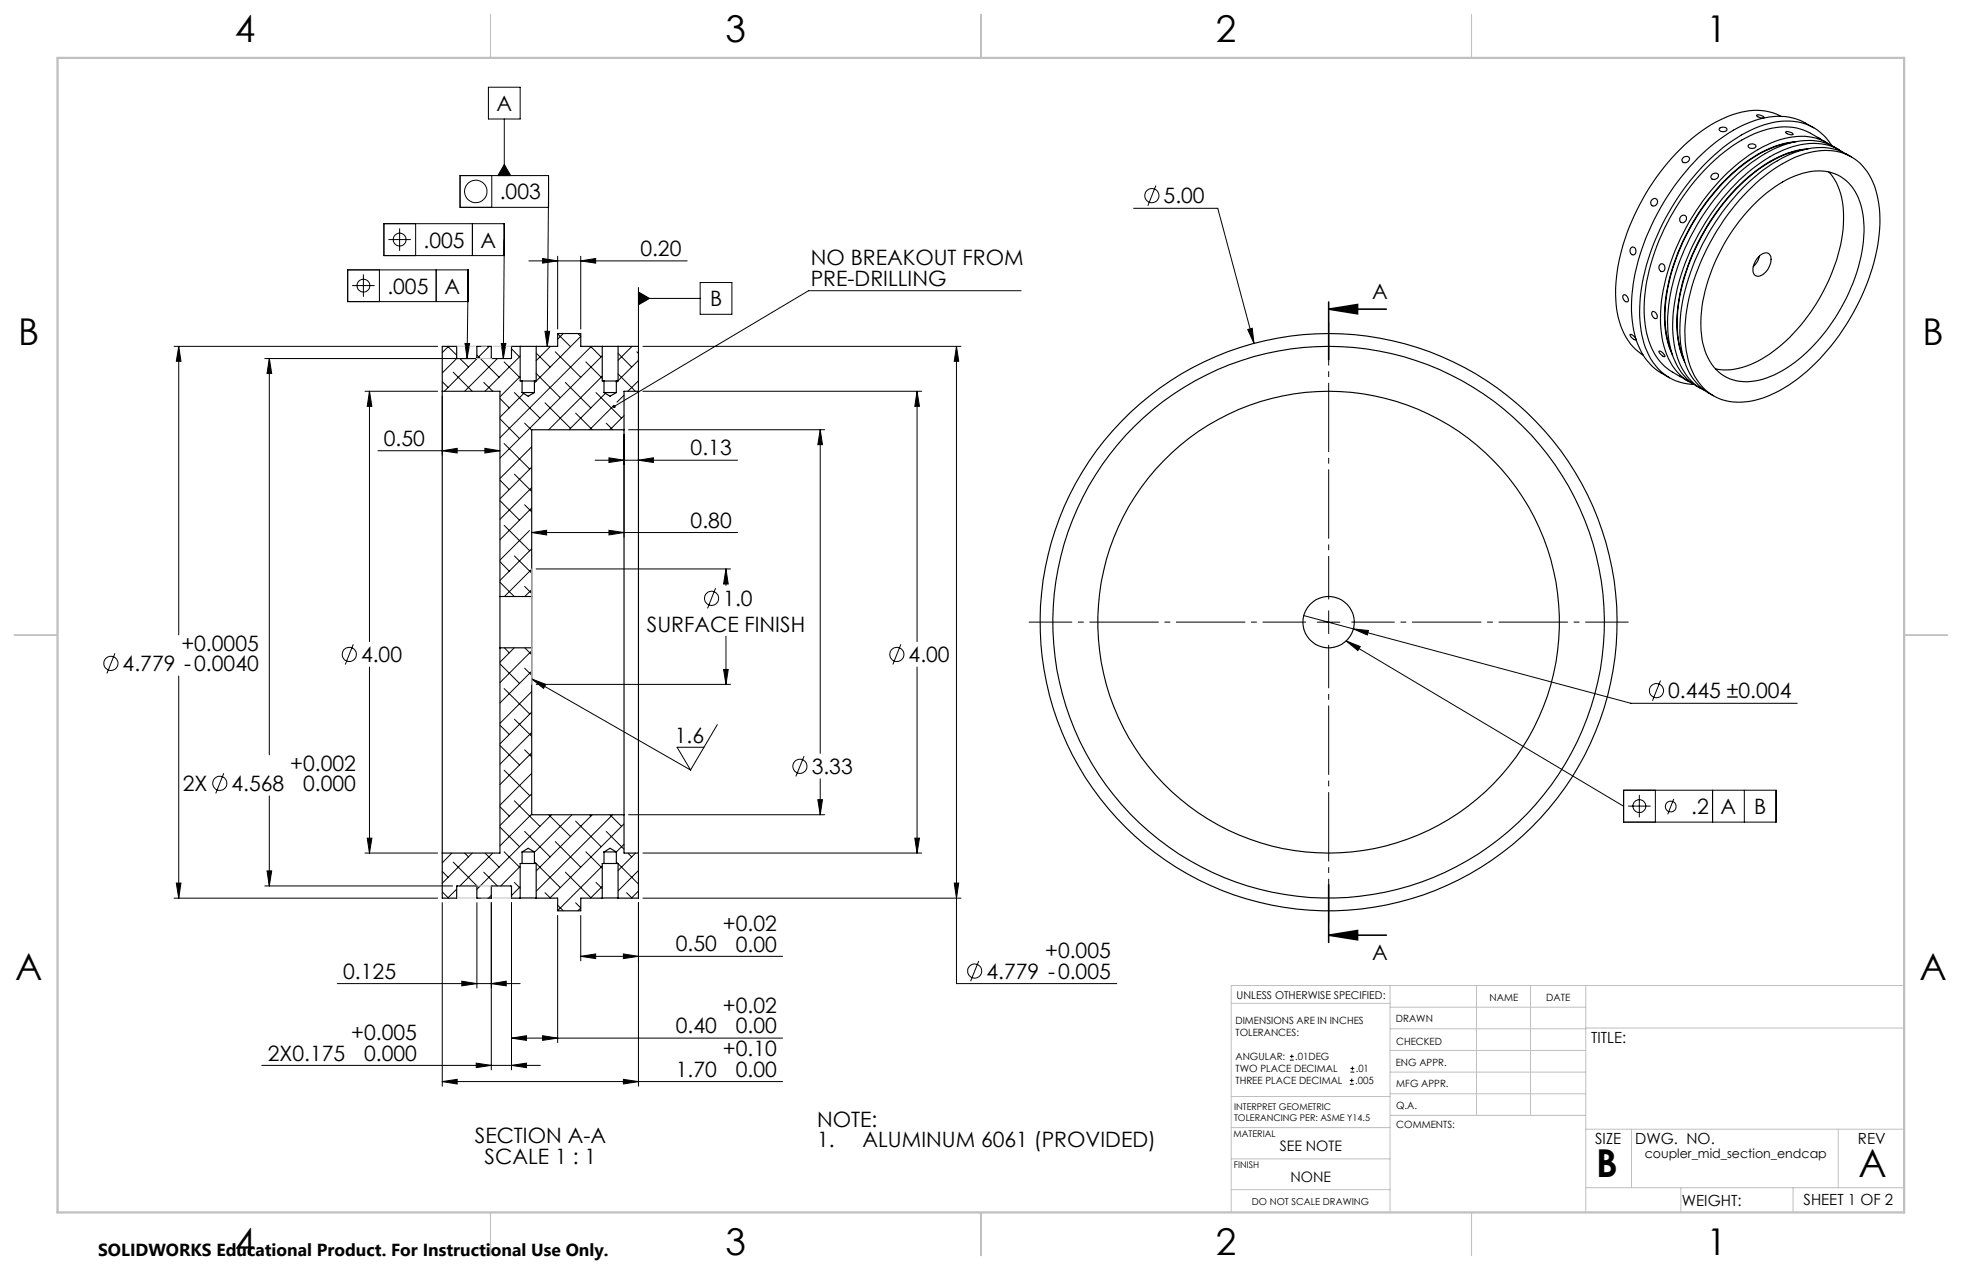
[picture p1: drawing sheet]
<svg xmlns="http://www.w3.org/2000/svg" width="432mm" height="279mm" viewBox="0 0 432 279" stroke-linecap="round" stroke-linejoin="round" font-family="sans-serif">
<g fill="none" stroke="#000" stroke-width=".25">
<path d="M370.5 34.7a.72 .72 0 0 1 .9-.3 .72 .72 0 0 1 .4 .8 .81 .81 0 0 1-.9 .6 .81 .81 0 0 1-.7-.7zM376.8 38.4a.75 .75 0 0 1 .8-.4 .75 .75 0 0 1 .6 .8 .87 .87 0 0 1-.8 .7 .87 .87 0 0 1-.9-.6zM378.5 28.2a1.09 1.09 0 0 1 1.6 .3 .95 .95 0 0 1-.9 .5 .95 .95 0 0 1-.8-.6zM384.8 31.9a1.12 1.12 0 0 1 1.7 .2 .97 .97 0 0 1-.9 .6 .97 .97 0 0 1-.9-.6zM386.7 25.3a1.85 1.85 0 0 1 1.6 .6 1.41 1.41 0 0 1-1.7-.5zM392 25.6a13.2 13.2 0 0 0-11.6-.1 38.5 38.5 0 0 0-16.6 14.6 45.4 45.4 0 0 0-8.2 24.6 16.4 16.4 0 0 0 4.4 12.2l1.7 1.2M393 29a1.52 1.52 0 0 1 1.6 .6 1.73 1.73 0 0 1-1.6-.5zM394.5 31.3a25.4 25.4 0 0 0-14.2 7.8 45.7 45.7 0 0 0-13.9 29.9 21.1 21.1 0 0 0 1.5 8.5M395.2 31.2a24.3 24.3 0 0 0-14 7 47.6 47.6 0 0 0-14.7 28.5 21.4 21.4 0 0 0 1.6 11.4M397.2 32.9a26 26 0 0 0-14.2 7.8 47.5 47.5 0 0 0-13.7 27.6 22.3 22.3 0 0 0 1.3 10.7M397.9 32.7a24.1 24.1 0 0 0-14 7 46.8 46.8 0 0 0-14.8 29.7 21.1 21.1 0 0 0 1.7 10.3M399.2 28.1a13.4 13.4 0 0 0-12.7-1.7 36 36 0 0 0-16.4 12.5 49.4 49.4 0 0 0-11 27.2 19.7 19.7 0 0 0 3.5 13.3l1.7 1.8 3.1 1.9"/>
<path d="M400.2 30.3a13.1 13.1 0 0 0-13-1.3 37.4 37.4 0 0 0-16.7 14.2 46 46 0 0 0-8.7 24.5 17.2 17.2 0 0 0 4.2 12.5l1.2 1.1 2.6 1.6-.1-.1M400.8 30.7l-.8-.5 2.1 1.2M402.5 37.9a14.4 14.4 0 0 1 3.2 10.5 39.8 39.8 0 0 1-9.3 23.1 26.7 26.7 0 0 1-13.9 9.6l-2.5 .3-2.5-.3M402.8 31.9a12.5 12.5 0 0 0-11-1.2 35.2 35.2 0 0 0-16.1 12.3 47.5 47.5 0 0 0-10.2 25.6 18.6 18.6 0 0 0 3.5 13.1l1.8 1.7 1.7 1M403.2 32a11.6 11.6 0 0 0-13-5 29.1 29.1 0 0 0-13.8 7.9 51.2 51.2 0 0 0-15.4 31 21.2 21.2 0 0 0 2.9 13.9 11.1 11.1 0 0 0 8.9 4.8M404.7 32.9a12.7 12.7 0 0 0-11.4-1.3 33.5 33.5 0 0 0-15.2 11.3 47.5 47.5 0 0 0-11.1 27.8 17.3 17.3 0 0 0 4.1 12.5l1.3 1.1 2 1.2M405.5 33.4a12.4 12.4 0 0 0-11-1.1 35 35 0 0 0-16.1 12.3 46.8 46.8 0 0 0-10.3 26.7 17.2 17.2 0 0 0 4.2 12.6l1.2 1 1.7 1M407.5 34.5a13.1 13.1 0 0 0-12.4-1 35.6 35.6 0 0 0-15.2 12 47.5 47.5 0 0 0-10.2 25.6 18.5 18.5 0 0 0 3.6 13l1.8 1.7 2 1.3M359 54.5a.75 .75 0 0 1 .9 .1 .75 .75 0 0 1 .1 1 .69 .69 0 0 1-.9 .4 .69 .69 0 0 1-.4-1zM363.7 43.9a.74 .74 0 0 1 1.1 .1 .74 .74 0 0 1-.3 1.1 .75 .75 0 0 1-1.2-.1 .75 .75 0 0 1 .4-1.1zM365.4 58.1a.84 .84 0 0 1 1 .7 .84 .84 0 0 1-.6 1 .95 .95 0 0 1-.4-1.7zM370 47.6a.73 .73 0 0 1 1.1 0 .73 .73 0 0 1-.2 1.1 .74 .74 0 0 1-1.1 0 .74 .74 0 0 1 .2-1.1z"/>
<path d="M384.6 42.1a29.4 29.4 0 0 1 14.5-8.7 11.3 11.3 0 0 1 13.8 8.5 31.3 31.3 0 0 1-1.3 18.4 48.2 48.2 0 0 1-17.8 24.4 19.1 19.1 0 0 1-13.2 3.6 11.1 11.1 0 0 1-8.8-8.1 30.5 30.5 0 0 1 .9-18.3 51.3 51.3 0 0 1 11.9-19.8zM386.2 44.8a23 23 0 0 1 13-7.2 9.5 9.5 0 0 1 10.4 7.6 28 28 0 0 1-1.8 17 39.5 39.5 0 0 1-15.5 19.3 13.7 13.7 0 0 1-11.6 1.9 10.3 10.3 0 0 1-5.9-7.9 29.6 29.6 0 0 1 2.4-17.3 42.3 42.3 0 0 1 9-13.4zM387.2 56.3a4.7 4.7 0 0 1-1.3 2.4M387.3 56.2a1.35 1.35 0 0 1 2.4 .2 3.8 3.8 0 0 1-2.9 4.4 1.69 1.69 0 0 1-.8-2.6l.5-1.1zM114.5 76.2h3.5M114.5 76.2h-1.9l-.1 2.7-4.3-.1-.1-2.6h-3.1l-.2 2.7h-4.2l-.1-2.7h-3.2v9.9M114.5 76.2v7.6h.4M118 76.2h4.7v-2.8h5.1v2.8h4.7M118 76.2v7.6h-.4M132.5 76.2h3.5M132.5 76.2v7.6h.4M136 76.2h4.5v9.9"/>
<path d="M136 76.2v7.6h-.4M357.3 64.9a1.02 1.02 0 0 1 .9 1.5 .97 .97 0 0 1-.9-.5 .97 .97 0 0 1 0-1zM358.8 73.6a1.51 1.51 0 0 1 1.2 1.2 1.53 1.53 0 0 1-1.2-1.2zM363.6 68.6a.98 .98 0 0 1 1 .5 .98 .98 0 0 1-.1 1 1.07 1.07 0 0 1-.9-1.5zM365.1 77.3a1.56 1.56 0 0 1 1.3 1.1 1.5 1.5 0 0 1-1.3-1.1zM97.3 86.1v101.6M97.3 86.1h12.7v45.1M114.9 86.4h2.7M114.9 83.8h2.7M114.9 83.8v2.6M114.9 86.4l1.3 .8 1.4-.8M117.6 83.8v2.6"/>
<path d="M132.9 86.4h2.7M132.9 83.8h2.7M132.9 83.8v2.6M132.9 86.4l1.4 .8 1.3-.8M135.6 83.8v2.6M137.3 94.5v84.7M137.3 94.5h-20.3v36.7M140.5 86.1v101.6M140.5 86.1h-3.2v8.4M369.7 82.8l2 1.2M110 131.2v11.3M110 131.2h7"/>
<path d="M117 131.2v11.3M110 142.5v45.2h-12.7M110 142.5h7M117 142.5v36.7h20.3M137.3 179.2v8.5h3.2M97.3 187.7v9.9h3.2v-2.7h4.4l.1 2.7h3.1l.1-2.7h4.3l.1 2.7h1.9M114.5 197.6h3.5M114.9 187.4h2.7M114.9 190h2.7M114.9 190h-.4v7.6M114.9 187.4l1.3-.8 1.4 .8M114.9 187.4v2.6"/>
<path d="M117.6 190h.4v7.6M117.6 187.4v2.6M118 197.6h4.7v2.8h5.1v-2.8h4.7M132.5 197.6h3.5M132.9 187.4h2.7M132.9 190h2.7M132.9 190h-.4v7.6M132.9 187.4l1.4-.8 1.3 .8M132.9 187.4v2.6M135.6 190h.4v7.6M135.6 187.4v2.6M140.5 187.7v9.9h-4.5"/>
<circle cx="292.4" cy="136.9" r="5.7"/>
<circle cx="292.4" cy="136.9" r="50.8"/>
<circle cx="292.4" cy="136.9" r="63.5"/>
<circle cx="292.4" cy="136.9" r="60.7"/>
</g>
<g fill="none" stroke="#000" stroke-width=".22">
<path d="M107.5 19.2h7v7h-7zM101.2 38.6h19.5v7h-19.5zM108.2 38.6v7M111 36.2l1.4 2.4h-2.8zM111 26.2v12.4M76.5 59.4h26.5v7h-26.5zM83.5 59.4v7M84.5 49.2h26.5v7h-26.5zM85.5 52.7h4.9M87.9 50.2v5M91.5 49.2v7M96 59.4v7"/>
<path d="M104 49.2v7M111 52.7l-.2 26.2M116.4 57.4h34.8M119.4 56.9l3.3 .5-3.3 .5zM120.7 42.1l-.3 34.1M122.7 56.4v16M127.8 57.4l3.3-.5v1zM127.8 56.4v16M249.5 45.8h18.5l8 29.7M254.4 40.8l-1.8 4.5M38.3 76.2h58M39.3 76.2l.5 3.3h-1z"/>
<path d="M39.3 76.2v63.5M58.3 78.9h45.5M59.3 78.9l.5 3.3h-1zM59.3 78.9v87.2M77.5 62.8h4.9M80 60.4v4.9M98.5 76.2l2 1.9M98.7 76.2l-1.4 1.4M100.5 78.8l-3.2 3.3M101.2 78.9l1.9 1.9M102.3 75.6h1.1l-.6 3.3zM103 62.9l-.2 16"/>
<path d="M105 78.1l4.9 4.9M107.5 76.2l.1 .1M107.7 76.2l-9.9 9.9M109.5 78.9l-7.2 7.2M110.3 75.6h1l-.5 3.3zM110.9 79.6l3.6 3.5M112.6 76.7l1.7 1.8M114.5 78.4l-7.7 7.7M118 77.7l3.1 3.1M119.9 72.9h1.1l-.6 3.3zM121.1 76.2l-3.1 3.1M122.2 77.4l5.6 5.6"/>
<path d="M122.7 73.4l2.9 2.9M124 73.4l-1.3 1.2M127.2 73.4l.6 .6-10.2 10.2M128.9 79.6l3.6 3.6M130 76.2l2.3 2.3M130.1 76.2l-20.1 20.1M132.5 78.3l-22 22M136 77.8l3 3M139.1 76.2l-3.1 3.1M140.2 77.4l.3 .4M140.5 79.3l-4.5 4.4M140.5 64.2l2.4 1.5-2.4 1.4z"/>
<path d="M140.5 63.3v12.9M140.5 65.7h13.6M141.5 76.2h70M154.1 62.2h7v6.9h-7zM210.5 76.2l.5 3.3h-1zM210.5 76.2v140.2h35.3M224.7 64h-46.8l-42.8 25.4M274.6 72.5l1-.3 .4 3.3zM80.3 86.1h16M81.3 86.1l.5 3.3h-1zM81.3 86.1v55M83.2 99.2h26.8"/>
<path d="M97.3 84l1.3 1.2M97.3 99.2l3.3-.6v1.1zM97.3 87.1v13.1M99.7 81.9l4.2 4.2M106.5 84.1l1.9 2M106.7 98.6l3.3 .6-3.3 .5zM110 92.1l4.3 4.4M110 87.7l2.1 2M110.9 97.6l5.7 5.6M113.2 86.4l5.6 5.6M114.5 82.8l-4.5 4.5M115.3 86.6l-5.3 5.2"/>
<path d="M115.5 93.1l1.5 1.6M117 98.3l-7 7M118 82.2l5.3 5.3M119.9 88.6l5.7 5.6M124.4 84.1l5.6 5.6M126.7 90.9l3.7 3.6M131.2 86.4l5.6 5.6M132.5 82.8l-11.7 11.7M133.2 86.5l-8 8M133.4 93.1l1.4 1.4M135 89.3l-5.2 5.2M136 83.8l-.4 .3"/>
<path d="M136 82.3l3.8 3.8M137.3 87l-1.5 1.5M137.3 91.4l-3.1 3.1M137.3 95.5v22.7M138.3 94.5h43.2M140.5 83.8l-2.3 2.3M140.5 87.1v15.1M141.5 86.1h61.3M180.5 94.5l.5 3.3h-1zM180.5 94.5v71.2M201.8 86.1l.6 3.3h-1.1zM201.8 86.1v55"/>
<path d="M110 110.1l4.3 4.3M110 105.6l2.1 2.1M110.4 100.4l-.4 .4M110.9 115.6l5.7 5.6M113.2 104.3l3.8 3.8M115.5 111.1l1.5 1.5M116.5 116.7l-6.5 6.5M117 117.2l3.3-.5v1zM117 117.2h45.3M117 102.8l-7 6.9M117 107.3l-7 7M117 111.8l-7 6.9"/>
<path d="M131 101.2h31.3M134 100.7l3.3 .5-3.3 .5zM134 116.7l3.3 .5-3.3 .5zM140.5 101.2l3.3-.5v1zM110 128.1l3.2 3.1M110 123.6l2.1 2.1M113.2 122.3l3.8 3.8M115.5 129l1.5 1.6M117 120.7l-7 7M117 125.2l-6 6M117 129.7l-1.5 1.5M118 125.2h42.8"/>
<path d="M157.5 129.4l-1.8 4.4M159.8 125.2l.5 3.3h-1.1zM159.8 125.2v3.6M159.8 140v10.6M286.9 135.4l11 3M289.9 136.9h5M292.4 134.4v5M297.9 138.4l3.3 .3-.3 1zM297.9 138.4l61.1 16.3h36.5M25.3 143.7l-1.8 4.5M39.3 148.7v48.9M77.8 141.7l-1.8 4.5"/>
<path d="M81.3 146.8v40.9M110 159.5l2.1 2.1M110 146l4.3 4.4M110.9 151.5l5.7 5.6M111 142.5l1.1 1.1M113.2 142.5l-3.2 3.2M113.2 158.2l3.8 3.8M115.5 147l1.5 1.6M115.5 142.5l1.5 1.5M117 149.4l3.1 1.2-.5 .8zM117 149.4l35 20M117 143.2l-7 7"/>
<path d="M117 147.7l-7 7M117 152.2l-7 6.9M117 156.7l-7 7M118 150.6h42.8M157.9 159.4l-5.9 10M159.2 147.3h1.1l-.5 3.3zM198.3 141.7l-1.8 4.5M201.8 146.8v40.9M296.3 141l3.1 1.2-.6 .9zM296.3 141l61 36.4M365.4 149.7l-1.7 4.5M49.2 170.1l-1.7 4.5"/>
<path d="M59.3 175.1v19.8M110 177.5l2.1 2M110 164l4.3 4.3M110.9 169.4l5.7 5.6M113.2 176.2l5.6 5.6M115.5 165l1.5 1.5M117 161.1l-7 7M117 165.6l-7 7M117 170.1l-7 7M117 174.6l-7 7M117 179.1l-7 7M120.8 179.2l4.8 4.8"/>
<path d="M121.4 179.2l-16.4 16.5M125.9 179.2l-8.3 8.3M129.8 179.2l.2 .3M130.4 179.2l-12.4 12.4M134.2 179.2l2.6 2.6M134.8 179.2l-16.8 16.9M138.3 179.2h43.2M154.9 164.4h-5.9l3 5M177 166.4l-1.8 4.4M180 175.9h1l-.5 3.3zM180.5 171.3v7.9M357.3 173.8h33.6v7.1h-33.6z"/>
<path d="M358.3 177.3h5M360.8 174.9v4.9M364.3 173.8v7.1M368.4 175.8l-1.4 3.3M376.9 173.8v7.1M383.9 173.8v7.1M38.3 197.6h58M38.8 194.3h1l-.5 3.3zM58.3 194.9h41.3M58.8 191.6h1l-.5 3.3zM80.3 187.7h16M80.8 184.4h1l-.5 3.3z"/>
<path d="M97.3 196.2l1.4 1.4M97.3 191.7l1.3 1.3M97.3 198.6v40.4M99.4 187.7l-2.1 2.1M99.7 189.7l5.6 5.6M100.5 195.6l-2 2M102.3 187.7l.8 .8M103.9 187.7l-6.6 6.6M105 198.6v18.8M106.5 191.9l3 3M106.8 187.7l3.1 3.1M108.1 197l-.6 .6"/>
<path d="M108.1 198.6v36.8M108.4 187.7l-7.2 7.2M110 182l4.3 4.3M110.9 187.4l3.6 3.5M112.6 198.6v36.8M113.2 194.1l1.3 1.3M114.5 190.6l-4.3 4.3M114.5 195.1l-1.9 1.9M115.5 182.9l5.6 5.6M117.7 189.7l5.6 5.6M119.9 196.4l1.2 1.2M122.2 185.1l5.6 5.7"/>
<path d="M122.7 199.1l1.3 1.3M124.4 191.9l5.6 5.6M126.7 198.6l1.1 1.1-.6 .7M126.7 180.7l5.6 5.6M128.9 187.4l3.6 3.6M131.2 194.1l1.3 1.4M132.5 190.5l-9.8 9.8M132.5 195l-2.5 2.6M133.4 182.9l3.9 3.9M135.7 189.7l.3 .3M136 190l4.5 4.5M137.3 181.3l-16.3 16.3"/>
<path d="M137.3 185.7l-1.7 1.7M137.9 196.4l1.2 1.2M138.2 187.7l.8 .8M139.9 187.7l-3.9 3.8M140.5 191.5l-4.5 4.5M140.5 196l-1.5 1.6M140.5 198.6v40.4M141.5 197.6h70M141.5 187.7h61.3M201.3 184.4h1.1l-.6 3.3zM210 194.3h1l-.5 3.3zM74.2 216.4h40.3"/>
<path d="M101.6 215.9l3.4 .5-3.4 .5zM108.1 216.4l3.3-.5v1zM122.7 201.4v28M127.8 210.4l3.3-.5v1zM127.8 201.4v10M127.8 210.4h44.4M137.2 209.9l3.3 .5-3.3 .5zM215.4 211.4l-1.8 4.5M57.6 234.4h61.3M97.3 237.9l3.3-.4v1zM97.3 237.9h74.9M104.8 233.9l3.3 .5-3.3 .5z"/>
<path d="M112.6 228.4l3.3-.5v1zM112.6 228.4h59.6M112.6 234.4l3.3-.5v1zM119.4 227.9l3.3 .5-3.3 .5zM137.2 237.5l3.3 .4-3.3 .6zM283.9 233.2h.8M283.9 232.4h.8M284.3 232v.8M297.1 238.5h.8M297.1 237.7h.8M297.2 235.9h.9M297.2 235.1h.9"/>
<path d="M297.5 237.3v.8M297.6 234.6v.9"/>
<circle cx="88" cy="52.7" r="1.4"/>
<circle cx="104.7" cy="42.1" r="2.47"/>
<circle cx="253.5" cy="43" r="1.56"/>
<circle cx="80" cy="62.8" r="1.4"/>
<circle cx="156.6" cy="131.6" r="1.56"/>
<circle cx="24.4" cy="145.9" r="1.55"/>
<circle cx="76.9" cy="144" r="1.56"/>
<circle cx="197.4" cy="144" r="1.56"/>
<circle cx="364.6" cy="151.9" r="1.55"/>
<circle cx="48.4" cy="172.3" r="1.56"/>
<circle cx="176" cy="168.6" r="1.55"/>
<circle cx="360.8" cy="177.4" r="1.41"/>
<circle cx="367.7" cy="177.4" r="1.18"/>
<circle cx="214.5" cy="213.6" r="1.55"/>
</g>
<path d="M292.4 68l6.4-1v2zM292.4 68h12.7M292.4 66.4v12.7M292.4 194.6v12.7M292.4 205.7l6.4-1v2.1zM292.4 205.7h12.7" fill="none" stroke="#000" stroke-width=".35"/>
<path d="M287.4 136.9h-61M292.4 131.9v-61M297.4 136.9h61M292.4 141.9v61" fill="none" stroke="#000" stroke-width=".22" stroke-dasharray="15.2 1.3 1.3 1.3" stroke-dashoffset="5.7" stroke-linecap="butt"/>
<path d="M100.5 76.2h12.1M100.5 197.6h12.1" fill="none" stroke="#c0c0c0" stroke-width=".22" stroke-dasharray="15.2 1.3 1.3 1.3" stroke-dashoffset="11.1" stroke-linecap="butt"/>
<g fill="none" stroke="#c0c0c0" stroke-width=".22">
<path d="M104.8 78.9h3.4M117 125.2v25.4M104.8 194.9h3.4M305.9 216.8v49.9M324.9 216.8v28.6M336.8 216.8v28.6M349 216.8v49.9M419.1 216.8h-148.1v49.9M271 220.7h34.9M305.9 231.1h43.1M305.9 226.3h43.1M305.9 221.6h43.1"/>
<path d="M305.9 235.9h43.1M349 226.2h70.1M271 255h34.9M271 248.1h35M271 241.2h35M305.9 240.6h43.1M306 245.4h43M349 248.4h70.1M359.1 248.4v12.9M404.6 248.4v12.9M271 261.7h34.9M349 261.3h70.1"/>
<path d="M369.9 261.3v5.4M394.6 261.3v5.4"/>
</g>
<path d="M108 3.2v9.5M215.9 3.2v9.5M323.8 3.2v9.5M3.1 139.7h9.6M419.1 139.7h9.5M108 266.7v9.6M215.9 266.7v9.6M323.8 266.7v9.6" fill="none" stroke="#c0c0c0" stroke-width=".25"/>
<path d="M12.7 12.7h406.4v254h-406.4z" fill="none" stroke="#c0c0c0" stroke-width=".5"/>
<g fill="#000">
<path d="M274.6 72.5l1.4 3-.4-3.3zM297.9 138.4l3 1.3 .3-1zM296.3 141l3.1 1.2-.6 .9zM39.3 76.2l.5 3.3h-1zM38.8 194.3h1l-.5 3.3zM81.3 86.1l.5 3.3h-1zM80.8 184.4h1l-.5 3.3zM97.3 99.2l3.3-.6v1.1zM106.7 98.6l3.3 .6-3.3 .5zM97.3 237.9l3.3-.4v1zM137.2 237.5l3.3 .4-3.3 .6zM119.4 56.9l3.3 .5-3.3 .5zM127.8 57.4l3.3-.5v1zM58.8 191.6h1l-.5 3.3zM59.3 78.9l.5 3.3h-1zM127.8 210.4l3.3-.5v1zM137.2 209.9l3.3 .5-3.3 .5zM119.4 227.9l3.3 .5-3.3 .5zM112.6 228.4l3.3-.5v1zM210.5 76.2l.5 3.3h-1zM210 194.3h1l-.5 3.3zM201.8 86.1l.6 3.3h-1.1zM201.3 184.4h1.1l-.6 3.3zM134 100.7l3.3 .5-3.3 .5zM140.5 101.2l3.3-.5v1zM117 117.2l3.3-.5v1zM134 116.7l3.3 .5-3.3 .5zM180.5 94.5l.5 3.3h-1zM180 175.9h1l-.5 3.3zM135 89.1l-.1 .5 .2-.2-.2 .2a.34 .34 0 0 0 .4 .1 .34 .34 0 0 0 .1-.5 .34 .34 0 0 0-.4-.1zM119.9 72.9h1.1l-.6 3.3zM102.3 75.6h1.1l-.6 3.3zM110.3 75.6h1l-.5 3.3zM140.5 64.2l2.4 1.5-2.4 1.4zM111 36.2l1.4 2.4h-2.8zM117 149.4l3.1 1.2-.5 .8z"/>
<path d="M292.4 68l6.4-1v2zM292.4 205.7l6.4-1v2.1z"/>
<path d="M159.8 125.2l.5 3.3h-1.1zM159.2 147.3h1.1l-.5 3.3z"/>
<path d="M101.6 215.9l3.4 .5-3.4 .5zM108.1 216.4l3.3-.5v1z"/>
<path d="M112.6 234.4l3.3-.5v1zM104.8 233.9l3.3 .5-3.3 .5z"/>
</g>
<g font-size="8.5">
<text x="351.3" y="259">B</text>
<text x="409.1" y="258.9">A</text>
</g>
<g font-size="8.1">
<text x="51.7" y="9.3">4</text>
<text x="159.7" y="9.3">3</text>
<text x="267.6" y="9.3">2</text>
<text x="375.6" y="9.3">1</text>
<text x="4" y="76">B</text>
<text x="423.1" y="76">B</text>
<text x="3.3" y="215.7">A</text>
<text x="422.4" y="215.7">A</text>
<text x="51.7" y="276">4</text>
<text x="159.7" y="276">3</text>
<text x="267.6" y="276">2</text>
<text x="375.6" y="276">1</text>
</g>
<g font-size="4.7">
<text x="109.3" y="24.4">A</text>
<text x="110" y="43.9">.003</text>
<text x="256.1" y="44.7">5.00</text>
<text x="93.2" y="54.5">.005</text>
<text x="105.8" y="54.5">A</text>
<text x="140.9" y="56.4">0.20</text>
<text x="178.4" y="58.3">NO BREAKOUT FROM</text>
<text x="85.2" y="64.6">.005</text>
<text x="97.8" y="64.6">A</text>
<text x="178.4" y="62.9">PRE-DRILLING</text>
<text x="302" y="65.9">A</text>
<text x="156.3" y="67.4">B</text>
<text x="84.5" y="98.1">0.50</text>
<text x="152" y="100.2">0.13</text>
<text x="152" y="116.1">0.80</text>
<text x="159.2" y="133.3">1.0</text>
<text x="39.9" y="143.2">+0.0005</text>
<text x="142.4" y="138.9">SURFACE FINISH</text>
<text x="27" y="147.6">4.779 -0.0040</text>
<text x="79.5" y="145.7">4.00</text>
<text x="200" y="145.7">4.00</text>
<text x="367.1" y="153.6">0.445 ±0.004</text>
<text x="148.5" y="163.4">1.6</text>
<text x="63.9" y="169.6">+0.002</text>
<text x="178.6" y="170.3">3.33</text>
<text x="40.3" y="174">2X</text>
<text x="51" y="174">4.568</text>
<text x="66.7" y="174.1">0.000</text>
<text x="372.2" y="179.1">.2</text>
<text x="378.7" y="179.1">A</text>
<text x="386.1" y="179.1">B</text>
<text x="148.7" y="209.3">0.50</text>
<text x="159.1" y="204.8">+0.02</text>
<text x="161.9" y="209.4">0.00</text>
<text x="75.5" y="215.4">0.125</text>
<text x="217.1" y="215.3">4.779 -0.005</text>
<text x="230" y="210.9">+0.005</text>
<text x="302" y="211.1">A</text>
<text x="148.7" y="227.3">0.40</text>
<text x="159.1" y="222.8">+0.02</text>
<text x="161.9" y="227.4">0.00</text>
<text x="58.9" y="233.3">2X0.175</text>
<text x="77.3" y="228.8">+0.005</text>
<text x="80.1" y="233.4">0.000</text>
<text x="159.1" y="232.4">+0.10</text>
<text x="148.7" y="236.9">1.70</text>
<text x="161.9" y="236.9">0.00</text>
<text x="104.5" y="251.5">SECTION A-A</text>
<text x="179.8" y="247.9">NOTE:</text>
<text x="106.7" y="256">SCALE 1 : 1</text>
<text x="179.8" y="252.4">1.</text>
<text x="189.8" y="252.4">ALUMINUM 6061 (PROVIDED)</text>
</g>
<text font-size="3.8" x="21.6" y="276.3">SOLIDWORKS Educational Product. For Instructional Use Only.</text>
<g font-size="3.4">
<text x="350.2" y="229.5">TITLE:</text>
<text x="351.1" y="251.6">SIZE</text>
<text x="359.9" y="251.6">DWG. NO.</text>
<text x="408.9" y="251.7">REV</text>
<text x="370.1" y="265.3">WEIGHT:</text>
<text x="396.9" y="265.2">SHEET 1 OF 2</text>
</g>
<g font-size="3.2">
<text x="281.7" y="253.3">SEE NOTE</text>
<text x="284" y="260.1">NONE</text>
</g>
<text font-size="2.8" x="362" y="254.8">coupler_mid_section_endcap</text>
<text font-size="2.4" x="272.2" y="219.7">UNLESS OTHERWISE SPECIFIED:</text>
<g font-size="2.2">
<text x="327.8" y="220.1">NAME</text>
<text x="340.3" y="220.2">DATE</text>
<text x="271.9" y="225.3">DIMENSIONS ARE IN INCHES</text>
<text x="271.9" y="227.9">TOLERANCES:</text>
<text x="307.2" y="224.9">DRAWN</text>
<text x="271.9" y="233.2">ANGULAR:</text>
<text x="285" y="233.2">.01DEG</text>
<text x="307.3" y="229.8">CHECKED</text>
<text x="271.9" y="238.5">THREE PLACE DECIMAL</text>
<text x="271.9" y="235.9">TWO PLACE DECIMAL</text>
<text x="298.2" y="238.5">.005</text>
<text x="298.4" y="235.9">.01</text>
<text x="307.2" y="234.5">ENG APPR.</text>
<text x="307.3" y="239.2">MFG APPR.</text>
<text x="307.3" y="243.9">Q.A.</text>
<text x="307.3" y="248.1">COMMENTS:</text>
</g>
<text font-size="2.1" x="275.5" y="265.1">DO NOT SCALE DRAWING</text>
<g font-size="2">
<text x="271.6" y="244.1">INTERPRET GEOMETRIC</text>
<text x="271.5" y="250.2">MATERIAL</text>
<text x="271.6" y="246.6">TOLERANCING PER: ASME Y14.5</text>
<text x="271.5" y="257">FINISH</text>
</g>
</svg>
